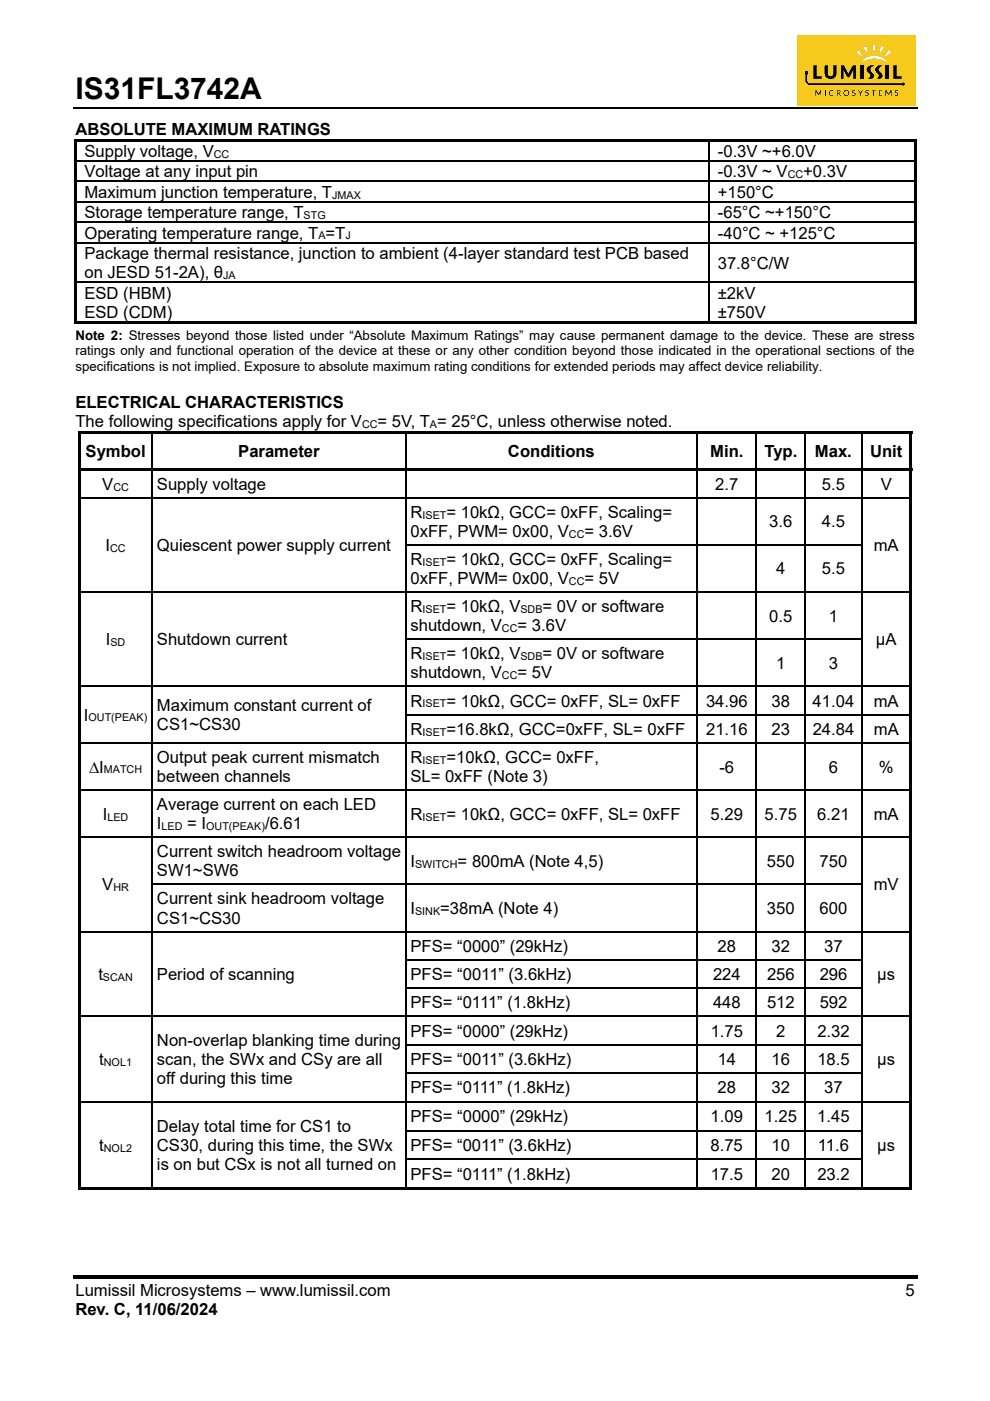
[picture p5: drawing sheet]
<svg xmlns="http://www.w3.org/2000/svg" width="210mm" height="297mm" viewBox="0 0 210 297" stroke-linecap="round" stroke-linejoin="round" font-family="sans-serif">
<path d="M15.5 22.8h179" fill="none" stroke="#000" stroke-width=".34"/>
<path d="M15.5 270.3h179v.8h-179z" fill="#000"/>
<path d="M169.1 7.4h25.2v15h-25.2z" fill="#f5ca1d"/>
<g fill="#040000">
<path d="M173 19.1h.1l.5 .9 .5-.9h.1v1.2h-.1v-.9l-.5 .8-.5-.8v.9h-.1z"/>
<path d="M175 19.1h.2v1.2h-.2z"/>
<path d="M176 19.3a.47 .47 0 0 1 .8 0 .49 .49 0 0 0-.7 .1 .49 .49 0 0 0 0 .6 .49 .49 0 0 0 .7 .1 .56 .56 0 0 1-.9 .1 .56 .56 0 0 1 0-.8z"/>
<path d="M180.8 19.2l.4-.1 .2 .2a.23 .23 0 0 0-.4-.1 .23 .23 0 0 0 .1 .4 .36 .36 0 0 1 .4 .3 .36 .36 0 0 1-.3 .4 .36 .36 0 0 1-.5-.2h.1a.26 .26 0 0 0 .4 .1 .26 .26 0 0 0 .1-.4 .26 .26 0 0 0-.4-.1l-.2-.1z"/>
<path d="M182 19.1h.2l.3 .6 .3-.6h.2l-.4 .7v.5h-.2v-.5z"/>
<path d="M183.6 19.2l.4-.1 .3 .1-.1 .1a.27 .27 0 0 0-.4-.1 .27 .27 0 0 0-.1 .4 .27 .27 0 0 0 .4 .1 .38 .38 0 0 1 0 .6 .38 .38 0 0 1-.6-.2h.1a.28 .28 0 0 0 .4 .1 .28 .28 0 0 0 .1-.4 .28 .28 0 0 0-.4-.1l-.1-.1z"/>
<path d="M184.8 19.1h1l-.4 .1v1.1h-.2v-1.1z"/>
<path d="M186.4 19.1h.8l-.6 .1v.5h.4l-.4 .1v.4l.6 .1h-.8z"/>
<path d="M187.8 19.1h.2l.4 .9 .5-.9h.2v1.2h-.2v-.9l-.5 .8-.4-.8v.9h-.2z"/>
<path d="M189.9 19.2l.3-.1 .2 .1v.1a.25 .25 0 0 0-.4 0 .25 .25 0 0 0 0 .3 .25 .25 0 0 0 .3 .1 .37 .37 0 0 1 .1 .6 .37 .37 0 0 1-.6-.2h.1a.27 .27 0 0 0 .4 .1 .27 .27 0 0 0 0-.4 .27 .27 0 0 0-.3-.1l-.2-.2z"/>
<path d="M172.5 13.8h.7v2.4h1.1v.5h-1.8z"/>
<path d="M174.9 13.8h.7v1.5a.6 .6 0 0 0 .4 .9 .6 .6 0 0 0 .7-.7v-1.7h.7v1.5a1.27 1.27 0 0 1-1.1 1.5 1.27 1.27 0 0 1-1.4-1.3z"/>
<path d="M178.3 13.8h.7l.9 1.9 .9-1.8 .8-.1v2.9h-.6v-1.9l-.8 1.5-.2 .1-.4-.1-.7-1.5v1.9h-.6z"/>
<path d="M182.5 13.8h.7v2.9h-.7z"/>
<path d="M187.9 13.8h.7v2.9h-.7z"/>
<path d="M189.5 13.8h.7v2.4h1v.5h-1.7z"/>
<path d="M184.2 14.1a1.17 1.17 0 0 1 1.2-.3 1.26 1.26 0 0 0-.8 1.1l.7 .7a.62 .62 0 0 1-.4 1.1h-.9a.68 .68 0 0 0 .6-.9l-.2-.2a.9 .9 0 0 1-.2-1.5z"/>
<path d="M185.9 14.1a1.17 1.17 0 0 1 1.3-.3v.1a.87 .87 0 0 0-.8 .8 .87 .87 0 0 0 .6 .9 .64 .64 0 0 1-.2 1.1h-1a.68 .68 0 0 0 .5-.9l-.1-.2a.9 .9 0 0 1-.3-1.5z"/>
<path d="M177.5 19.1h.3a.34 .34 0 0 1 .5 .2 .34 .34 0 0 1-.3 .5l.4 .5h-.2l-.4-.5h-.2v.5h-.1zM177.6 19.2v.5l.4-.1a.22 .22 0 0 0 .1-.3 .22 .22 0 0 0-.3-.1z"/>
<path d="M178.8 19.7a.65 .65 0 0 1 1.3 0 .65 .65 0 0 1-1.3 0zM179 19.7a.47 .47 0 0 0 .9 0 .47 .47 0 0 0-.9 0z"/>
</g>
<g fill="#fff">
<path d="M182.8 13a3.6 3.6 0 0 1 5.5 .3 5.1 5.1 0 0 0-5.7 0z"/>
<path d="M183.1 10l.7-.2 .3 1.7z"/>
<path d="M186.8 9.7l.7 .3-1 1.5z"/>
<path d="M185 9.6h.8l-.4 1.7z"/>
<path d="M181.6 11.1l.6-.5 .8 1.5z"/>
<path d="M188.5 10.6l.5 .5-1.4 1z"/>
</g>
<path d="M170.7 15.1h.7v.7h-.2v1.5l.4 .4h19.7a.33 .33 0 0 1 .5-.2 .33 .33 0 0 1 .1 .5 .33 .33 0 0 1-.5 .1l-20-.1-.5-.6z" fill="#040000"/>
<g fill="#000">
<path d="M15.7 29.5h.6v.5h-.6zM15.7 29.5h178.7v.5h-178.7zM15.7 30h.6v4h-.6zM15.7 34h.6v.3h-.6zM15.7 34.3h.6v4.1h-.6zM15.7 38.4h.6v.2h-.6zM150.2 34h.3v.3h-.3zM150.2 38.4h.3v.2h-.3zM193.9 29.5h.5v.5h-.5zM193.9 30h.5v4h-.5zM193.9 34h.5v.3h-.5zM193.9 34.3h.5v4.1h-.5z"/>
<path d="M193.9 38.4h.5v.2h-.5zM15.7 38.6h.6v4.1h-.6zM15.7 42.7h.6v.3h-.6zM15.7 43h.6v4h-.6zM15.7 47h.6v.3h-.6zM15.7 47.3h.6v4h-.6zM15.7 51.3h.6v.3h-.6zM15.7 51.6h.6v8.1h-.6zM15.7 59.7h.6v.3h-.6zM150.2 42.7h.3v.3h-.3zM150.2 47h.3v.3h-.3zM150.2 51.3h.3v.3h-.3z"/>
<path d="M150.2 59.7h.3v.3h-.3zM193.9 38.6h.5v4.1h-.5zM193.9 42.7h.5v.3h-.5zM193.9 43h.5v4h-.5zM193.9 47h.5v.3h-.5zM193.9 47.3h.5v4h-.5zM193.9 51.3h.5v.3h-.5zM193.9 51.6h.5v8.1h-.5zM193.9 59.7h.5v.3h-.5zM15.7 60h.6v8.6h-.6zM15.7 68.1h134.5v.5h-134.5zM150.2 68.1h43.7v.5h-43.7z"/>
<path d="M193.9 60h.5v8.6h-.5zM193.9 68.1h.5v.5h-.5zM16.5 91.4h.6v.5h-.6zM16.5 91.4h177v.5h-177zM16.5 91.9h.6v7.5h-.6zM16.5 99.4h177v.5h-177zM193 91.4h.5v.5h-.5zM193 91.9h.5v7.5h-.5zM16.5 99.9h.6v5.5h-.6zM16.5 105.4h.6v.2h-.6zM16.5 105.6h.6v9.8h-.6zM16.5 115.4h.6v.3h-.6z"/>
<path d="M32.2 105.4h.2v.2h-.2zM32.2 115.4h.2v.3h-.2zM85.9 105.4h.3v.2h-.3zM85.9 115.4h.3v.3h-.3zM147.8 105.4h.3v.2h-.3zM147.8 115.4h.3v.3h-.3zM160.3 105.4h.2v.2h-.2zM160.3 115.4h.2v.3h-.2zM170.7 105.4h.2v.2h-.2zM170.7 115.4h.2v.3h-.2zM182.6 105.4h.3v.2h-.3zM182.6 115.4h.3v.3h-.3z"/>
<path d="M193 99.9h.5v5.5h-.5zM193 105.4h.5v.2h-.5zM193 105.6h.5v9.8h-.5zM193 115.4h.5v.3h-.5zM16.5 115.7h.6v9.7h-.6zM16.5 125.4h.6v.2h-.6zM16.5 125.6h.6v9.8h-.6zM16.5 135.4h.6v.3h-.6zM32.2 125.4h.2v.2h-.2zM32.2 135.4h.2v.3h-.2zM85.9 125.4h.3v.2h-.3zM85.9 135.4h.3v.3h-.3z"/>
<path d="M147.8 125.4h.3v.2h-.3zM147.8 135.4h.3v.3h-.3zM160.3 125.4h.2v.2h-.2zM160.3 135.4h.2v.3h-.2zM170.7 125.4h.2v.2h-.2zM170.7 135.4h.2v.3h-.2zM182.6 125.4h.3v.2h-.3zM182.6 135.4h.3v.3h-.3zM193 115.7h.5v9.7h-.5zM193 125.4h.5v.2h-.5zM193 125.6h.5v9.8h-.5zM193 135.4h.5v.3h-.5z"/>
<path d="M16.5 135.7h.6v9.7h-.6zM16.5 145.4h.6v.2h-.6zM16.5 145.6h.6v5.8h-.6zM16.5 151.4h.6v.2h-.6zM16.5 151.6h.6v5.8h-.6zM16.5 157.4h.6v.2h-.6zM32.2 145.4h.2v.2h-.2zM32.2 151.4h.2v.2h-.2zM32.2 157.4h.2v.2h-.2zM85.9 145.4h.3v.2h-.3zM85.9 151.4h.3v.2h-.3zM85.9 157.4h.3v.2h-.3z"/>
<path d="M147.8 145.4h.3v.2h-.3zM147.8 151.4h.3v.2h-.3zM147.8 157.4h.3v.2h-.3zM160.3 145.4h.2v.2h-.2zM160.3 151.4h.2v.2h-.2zM160.3 157.4h.2v.2h-.2zM170.7 145.4h.2v.2h-.2zM170.7 151.4h.2v.2h-.2zM170.7 157.4h.2v.2h-.2zM182.6 145.4h.3v.2h-.3zM182.6 151.4h.3v.2h-.3zM182.6 157.4h.3v.2h-.3z"/>
<path d="M193 135.7h.5v9.7h-.5zM193 145.4h.5v.2h-.5zM193 145.6h.5v5.8h-.5zM193 151.4h.5v.2h-.5zM193 151.6h.5v5.8h-.5zM193 157.4h.5v.2h-.5zM16.5 157.6h.6v9.8h-.6zM16.5 167.4h.6v.2h-.6zM16.5 167.6h.6v9.8h-.6zM16.5 177.4h.6v.3h-.6zM32.2 167.4h.2v.2h-.2zM32.2 177.4h.2v.3h-.2z"/>
<path d="M85.9 167.4h.3v.2h-.3zM85.9 177.4h.3v.3h-.3zM147.8 167.4h.3v.2h-.3zM147.8 177.4h.3v.3h-.3zM160.3 167.4h.2v.2h-.2zM160.3 177.4h.2v.3h-.2zM170.7 167.4h.2v.2h-.2zM170.7 177.4h.2v.3h-.2zM182.6 167.4h.3v.2h-.3zM182.6 177.4h.3v.3h-.3zM193 157.6h.5v9.8h-.5zM193 167.4h.5v.2h-.5z"/>
<path d="M193 167.6h.5v9.8h-.5zM193 177.4h.5v.3h-.5zM16.5 177.7h.6v9.7h-.6zM16.5 187.4h.6v.2h-.6zM16.5 187.6h.6v9.8h-.6zM16.5 197.4h.6v.3h-.6zM32.2 187.4h.2v.2h-.2zM32.2 197.4h.2v.3h-.2zM85.9 187.4h.3v.2h-.3zM85.9 197.4h.3v.3h-.3zM147.8 187.4h.3v.2h-.3zM147.8 197.4h.3v.3h-.3z"/>
<path d="M160.3 187.4h.2v.2h-.2zM160.3 197.4h.2v.3h-.2zM170.7 187.4h.2v.2h-.2zM170.7 197.4h.2v.3h-.2zM182.6 187.4h.3v.2h-.3zM182.6 197.4h.3v.3h-.3zM193 177.7h.5v9.7h-.5zM193 187.4h.5v.2h-.5zM193 187.6h.5v9.8h-.5zM193 197.4h.5v.3h-.5zM16.5 197.7h.6v5.7h-.6zM16.5 203.4h.6v.2h-.6z"/>
<path d="M16.5 203.6h.6v5.8h-.6zM16.5 209.4h.6v.2h-.6zM16.5 209.6h.6v5.8h-.6zM16.5 215.4h.6v.2h-.6zM32.2 203.4h.2v.2h-.2zM32.2 209.4h.2v.2h-.2zM32.2 215.4h.2v.2h-.2zM85.9 203.4h.3v.2h-.3zM85.9 209.4h.3v.2h-.3zM85.9 215.4h.3v.2h-.3zM147.8 203.4h.3v.2h-.3zM147.8 209.4h.3v.2h-.3z"/>
<path d="M147.8 215.4h.3v.2h-.3zM160.3 203.4h.2v.2h-.2zM160.3 209.4h.2v.2h-.2zM160.3 215.4h.2v.2h-.2zM170.7 203.4h.2v.2h-.2zM170.7 209.4h.2v.2h-.2zM170.7 215.4h.2v.2h-.2zM182.6 203.4h.3v.2h-.3zM182.6 209.4h.3v.2h-.3zM182.6 215.4h.3v.2h-.3zM193 197.7h.5v5.7h-.5zM193 203.4h.5v.2h-.5z"/>
<path d="M193 203.6h.5v5.8h-.5zM193 209.4h.5v.2h-.5zM193 209.6h.5v5.8h-.5zM193 215.4h.5v.2h-.5zM16.5 215.6h.6v5.8h-.6zM16.5 221.4h.6v.2h-.6zM16.5 221.6h.6v5.8h-.6zM16.5 227.4h.6v.2h-.6zM16.5 227.6h.6v5.9h-.6zM16.5 233.5h.6v.2h-.6zM16.5 233.7h.6v5.9h-.6zM16.5 239.6h.6v.2h-.6z"/>
<path d="M32.2 221.4h.2v.2h-.2zM32.2 227.4h.2v.2h-.2zM32.2 233.5h.2v.2h-.2zM32.2 239.6h.2v.2h-.2zM85.9 221.4h.3v.2h-.3zM85.9 227.4h.3v.2h-.3zM85.9 233.5h.3v.2h-.3zM85.9 239.6h.3v.2h-.3zM147.8 221.4h.3v.2h-.3zM147.8 227.4h.3v.2h-.3zM147.8 233.5h.3v.2h-.3zM147.8 239.6h.3v.2h-.3z"/>
<path d="M160.3 221.4h.2v.2h-.2zM160.3 227.4h.2v.2h-.2zM160.3 233.5h.2v.2h-.2zM160.3 239.6h.2v.2h-.2zM170.7 221.4h.2v.2h-.2zM170.7 227.4h.2v.2h-.2zM170.7 233.5h.2v.2h-.2zM170.7 239.6h.2v.2h-.2zM182.6 221.4h.3v.2h-.3zM182.6 227.4h.3v.2h-.3zM182.6 233.5h.3v.2h-.3zM182.6 239.6h.3v.2h-.3z"/>
<path d="M193 215.6h.5v5.8h-.5zM193 221.4h.5v.2h-.5zM193 221.6h.5v5.8h-.5zM193 227.4h.5v.2h-.5zM193 227.6h.5v5.9h-.5zM193 233.5h.5v.2h-.5zM193 233.7h.5v5.9h-.5zM193 239.6h.5v.2h-.5zM16.5 239.8h.6v5.9h-.6zM16.5 245.7h.6v.2h-.6zM16.5 245.9h.6v6.4h-.6zM16.5 251.8h15.7v.5h-15.7z"/>
<path d="M32.2 245.7h.2v.2h-.2zM32.2 251.8h53.7v.5h-53.7zM85.9 245.7h.3v.2h-.3zM85.9 251.8h61.9v.5h-61.9zM147.8 245.7h.3v.2h-.3zM147.8 251.8h12.5v.5h-12.5zM160.3 245.7h.2v.2h-.2zM160.3 251.8h10.4v.5h-10.4zM170.7 245.7h.2v.2h-.2zM170.7 251.8h11.9v.5h-11.9zM182.6 245.7h.3v.2h-.3zM182.6 251.8h10.4v.5h-10.4z"/>
<path d="M193 239.8h.5v5.9h-.5zM193 245.7h.5v.2h-.5zM193 245.9h.5v6.4h-.5zM193 251.8h.5v.5h-.5z"/>
</g>
<g fill="none" stroke="#000" stroke-width=".25">
<path d="M16.3 34.2h133.9M16.3 38.5h133.9M150.4 30v4M150.4 34.3v4.1M150.4 38.6v4.1M150.5 34.2h43.4M150.5 38.5h43.4M16.3 42.8h133.9M16.3 47.1h133.9M16.3 51.5h133.9M16.3 59.8h133.9M150.4 43v4"/>
<path d="M150.4 47.3v4M150.4 51.6v8.1M150.4 60v8.1M150.5 42.8h43.4M150.5 47.1h43.4M150.5 51.5h43.4M150.5 59.8h43.4M32.3 91.9v7.5M32.3 99.9v5.5M86.1 91.9v7.5M86.1 99.9v5.5M147.9 91.9v7.5"/>
<path d="M147.9 99.9v5.5M160.4 91.9v7.5M160.4 99.9v5.5M170.8 91.9v7.5M170.8 99.9v5.5M182.8 91.9v7.5M182.8 99.9v5.5M17.1 105.5h15.1M32.3 105.6v9.8M32.3 115.7v9.7M32.4 105.5h53.5M86.1 105.6v9.8"/>
<path d="M86.1 115.7v9.7M86.2 105.5h61.6M86.2 115.5h61.6M147.9 105.6v9.8M147.9 115.7v9.7M148.1 105.5h12.2M148.1 115.5h12.2M160.4 105.6v9.8M160.4 115.7v9.7M160.5 105.5h10.2M160.5 115.5h10.2M170.8 105.6v9.8"/>
<path d="M170.8 115.7v9.7M170.9 105.5h11.7M170.9 115.5h11.7M182.8 105.6v9.8M182.8 115.7v9.7M182.9 105.5h10.1M17.1 125.5h15.1M32.3 125.6v9.8M32.3 135.7v9.7M32.4 125.5h53.5M86.1 125.6v9.8M86.1 135.7v9.7"/>
<path d="M86.2 125.5h61.6M86.2 135.5h61.6M147.9 125.6v9.8M147.9 135.7v9.7M148.1 125.5h12.2M148.1 135.5h12.2M160.4 125.6v9.8M160.4 135.7v9.7M160.5 125.5h10.2M160.5 135.5h10.2M170.8 125.6v9.8M170.8 135.7v9.7"/>
<path d="M170.9 125.5h11.7M170.9 135.5h11.7M182.8 125.6v9.8M182.8 135.7v9.7M182.9 125.5h10.1M17.1 145.5h15.1M17.1 157.5h15.1M32.3 145.6v5.8M32.3 151.6v5.8M32.3 157.6v9.8M32.4 145.5h53.5M32.4 157.5h53.5"/>
<path d="M86.1 145.6v5.8M86.1 151.6v5.8M86.1 157.6v9.8M86.2 145.5h61.6M86.2 151.5h61.6M86.2 157.5h61.6M147.9 145.6v5.8M147.9 151.6v5.8M147.9 157.6v9.8M148.1 145.5h12.2M148.1 151.5h12.2M148.1 157.5h12.2"/>
<path d="M160.4 145.6v5.8M160.4 151.6v5.8M160.4 157.6v9.8M160.5 145.5h10.2M160.5 151.5h10.2M160.5 157.5h10.2M170.8 145.6v5.8M170.8 151.6v5.8M170.8 157.6v9.8M170.9 145.5h11.7M170.9 151.5h11.7M170.9 157.5h11.7"/>
<path d="M182.8 145.6v5.8M182.8 151.6v5.8M182.8 157.6v9.8M182.9 145.5h10.1M182.9 151.5h10.1M182.9 157.5h10.1M17.1 167.5h15.1M17.1 177.5h15.1M32.3 167.6v9.8M32.3 177.7v9.7M32.4 167.5h53.5M32.4 177.5h53.5"/>
<path d="M86.1 167.6v9.8M86.1 177.7v9.7M86.2 167.5h61.6M86.2 177.5h61.6M147.9 167.6v9.8M147.9 177.7v9.7M148.1 167.5h12.2M148.1 177.5h12.2M160.4 167.6v9.8M160.4 177.7v9.7M160.5 167.5h10.2M160.5 177.5h10.2"/>
<path d="M170.8 167.6v9.8M170.8 177.7v9.7M170.9 167.5h11.7M170.9 177.5h11.7M182.8 167.6v9.8M182.8 177.7v9.7M182.9 167.5h10.1M182.9 177.5h10.1M17.1 197.5h15.1M32.3 187.6v9.8M32.3 197.7v5.7M32.4 187.5h53.5"/>
<path d="M32.4 197.5h53.5M86.1 187.6v9.8M86.1 197.7v5.7M86.2 187.5h61.6M86.2 197.5h61.6M147.9 187.6v9.8M147.9 197.7v5.7M148.1 187.5h12.2M148.1 197.5h12.2M160.4 187.6v9.8M160.4 197.7v5.7M160.5 187.5h10.2"/>
<path d="M160.5 197.5h10.2M170.8 187.6v9.8M170.8 197.7v5.7M170.9 187.5h11.7M170.9 197.5h11.7M182.8 187.6v9.8M182.8 197.7v5.7M182.9 197.5h10.1M17.1 215.5h15.1M32.3 203.6v5.8M32.3 209.6v5.8M32.3 215.6v5.8"/>
<path d="M32.4 215.5h53.5M86.1 203.6v5.8M86.1 209.6v5.8M86.1 215.6v5.8M86.2 203.5h61.6M86.2 209.5h61.6M86.2 215.5h61.6M147.9 203.6v5.8M147.9 209.6v5.8M147.9 215.6v5.8M148.1 203.5h12.2M148.1 209.5h12.2"/>
<path d="M148.1 215.5h12.2M160.4 203.6v5.8M160.4 209.6v5.8M160.4 215.6v5.8M160.5 203.5h10.2M160.5 209.5h10.2M160.5 215.5h10.2M170.8 203.6v5.8M170.8 209.6v5.8M170.8 215.6v5.8M170.9 203.5h11.7M170.9 209.5h11.7"/>
<path d="M170.9 215.5h11.7M182.8 203.6v5.8M182.8 209.6v5.8M182.8 215.6v5.8M182.9 215.5h10.1M17.1 233.6h15.1M32.3 221.6v5.8M32.3 227.6v5.9M32.3 233.7v5.9M32.3 239.8v5.9M32.4 233.6h53.5M86.1 221.6v5.8"/>
<path d="M86.1 227.6v5.9M86.1 233.7v5.9M86.1 239.8v5.9M86.2 221.5h61.6M86.2 227.5h61.6M86.2 233.6h61.6M86.2 239.7h61.6M147.9 221.6v5.8M147.9 227.6v5.9M147.9 233.7v5.9M147.9 239.8v5.9M148.1 221.5h12.2"/>
<path d="M148.1 227.5h12.2M148.1 233.6h12.2M148.1 239.7h12.2M160.4 221.6v5.8M160.4 227.6v5.9M160.4 233.7v5.9M160.4 239.8v5.9M160.5 221.5h10.2M160.5 227.5h10.2M160.5 233.6h10.2M160.5 239.7h10.2M170.8 221.6v5.8"/>
<path d="M170.8 227.6v5.9M170.8 233.7v5.9M170.8 239.8v5.9M170.9 221.5h11.7M170.9 227.5h11.7M170.9 233.6h11.7M170.9 239.7h11.7M182.8 221.6v5.8M182.8 227.6v5.9M182.8 233.7v5.9M182.8 239.8v5.9M182.9 233.6h10.1"/>
<path d="M32.3 245.9v5.9M86.1 245.9v5.9M86.2 245.8h61.6M147.9 245.9v5.9M148.1 245.8h12.2M160.4 245.9v5.9M160.5 245.8h10.2M170.8 245.9v5.9M170.9 245.8h11.7M182.8 245.9v5.9"/>
</g>
<text font-size="6.3" x="16" y="21">IS31FL3742A</text>
<g font-size="3.5">
<text x="16" y="28.7">ABSOLUTE MAXIMUM RATINGS</text>
<text x="17.9" y="33.3">Supply voltage, V</text>
<text x="152.3" y="33.3">-0.3V ~+6.0V</text>
<text x="17.9" y="37.6">Voltage at any input pin</text>
<text x="17.9" y="42">Maximum junction temperature, T</text>
<text x="152.2" y="37.6">-0.3V ~ V</text>
<text x="152.3" y="42">+150°C</text>
<text x="170.4" y="37.6">+0.3V</text>
<text x="17.9" y="46.3">Storage temperature range, T</text>
<text x="152.3" y="46.3">-65°C ~+150°C</text>
<text x="17.9" y="50.6">Operating temperature range, T =T</text>
<text x="152.3" y="50.6">-40°C ~ +125°C</text>
<text x="17.9" y="54.9">Package thermal resistance, junction to ambient (4-layer standard test PCB based</text>
<text x="17.9" y="59">on JESD 51-2A), θ</text>
<text x="152.3" y="56.9">37.8°C/W</text>
<text x="17.9" y="63.3">ESD (HBM)</text>
<text x="152.3" y="63.3">±2kV</text>
<text x="17.9" y="67.4">ESD (CDM)</text>
<text x="152.3" y="67.4">±750V</text>
<text x="16" y="86.6">ELECTRICAL CHARACTERISTICS</text>
<text x="16" y="90.6">The following specifications apply for V</text>
<text x="80.1" y="90.6">= 5V, T = 25°C, unless otherwise noted.</text>
<text x="18.2" y="96.9">Symbol</text>
<text x="50.5" y="96.9">Parameter</text>
<text x="107.7" y="96.9">Conditions</text>
<text x="150.6" y="96.9">Min.</text>
<text x="162.1" y="96.9">Typ.</text>
<text x="172.8" y="96.9">Max.</text>
<text x="184.5" y="96.9">Unit</text>
<text x="21.7" y="103.9">V</text>
<text x="33.3" y="103.9">Supply voltage</text>
<text x="151.7" y="103.9">2.7</text>
<text x="174.3" y="103.9">5.5</text>
<text x="186.8" y="103.9">V</text>
<text x="87.1" y="109.8">R</text>
<text x="87.1" y="113.8">0xFF, PWM= 0x00, V</text>
<text x="94.7" y="109.8">= 10kΩ, GCC= 0xFF, Scaling=</text>
<text x="124" y="113.8">= 3.6V</text>
<text x="163.2" y="111.8">3.6</text>
<text x="174.3" y="111.8">4.5</text>
<text x="22.4" y="116.8">I</text>
<text x="33.3" y="116.8">Quiescent power supply current</text>
<text x="87.1" y="119.8">R</text>
<text x="94.7" y="119.8">= 10kΩ, GCC= 0xFF, Scaling=</text>
<text x="185.3" y="116.8">mA</text>
<text x="87.1" y="123.8">0xFF, PWM= 0x00, V</text>
<text x="124" y="123.8">= 5V</text>
<text x="164.6" y="121.8">4</text>
<text x="174.3" y="121.8">5.5</text>
<text x="87.1" y="129.8">R</text>
<text x="94.7" y="129.8">= 10kΩ, V</text>
<text x="115.1" y="129.8">= 0V or software</text>
<text x="163.2" y="131.8">0.5</text>
<text x="175.8" y="131.8">1</text>
<text x="22.5" y="136.8">I</text>
<text x="33.3" y="136.8">Shutdown current</text>
<text x="87.1" y="133.8">shutdown, V</text>
<text x="109.8" y="133.8">= 3.6V</text>
<text x="185.8" y="136.8">μA</text>
<text x="87.1" y="139.8">R</text>
<text x="87.1" y="143.8">shutdown, V</text>
<text x="94.7" y="139.8">= 10kΩ, V</text>
<text x="109.8" y="143.8">= 5V</text>
<text x="115.1" y="139.8">= 0V or software</text>
<text x="164.6" y="141.8">1</text>
<text x="175.8" y="141.8">3</text>
<text x="87.1" y="149.8">R</text>
<text x="94.7" y="149.8">= 10kΩ, GCC= 0xFF, SL= 0xFF</text>
<text x="149.8" y="149.8">34.96</text>
<text x="163.7" y="149.8">38</text>
<text x="172.4" y="149.8">41.04</text>
<text x="185.3" y="149.8">mA</text>
<text x="17.8" y="152.8">I</text>
<text x="33.3" y="150.8">Maximum constant current of</text>
<text x="33.3" y="154.8">CS1~CS30</text>
<text x="87.1" y="155.8">R</text>
<text x="94.7" y="155.8">=16.8kΩ, GCC=0xFF, SL= 0xFF</text>
<text x="149.8" y="155.8">21.16</text>
<text x="163.7" y="155.8">23</text>
<text x="172.4" y="155.8">24.84</text>
<text x="185.3" y="155.8">mA</text>
<text x="33.3" y="161.8">Output peak current mismatch</text>
<text x="87.1" y="161.8">R</text>
<text x="94.7" y="161.8">=10kΩ, GCC= 0xFF,</text>
<text x="18.9" y="163.8">∆I</text>
<text x="33.3" y="165.8">between channels</text>
<text x="87.1" y="165.8">SL= 0xFF (Note 3)</text>
<text x="152.6" y="163.8">-6</text>
<text x="175.8" y="163.8">6</text>
<text x="186.4" y="163.8">%</text>
<text x="21.8" y="173.8">I</text>
<text x="33.3" y="171.8">Average current on each LED</text>
<text x="87.1" y="173.8">R</text>
<text x="94.7" y="173.8">= 10kΩ, GCC= 0xFF, SL= 0xFF</text>
<text x="150.7" y="173.8">5.29</text>
<text x="162.2" y="173.8">5.75</text>
<text x="173.3" y="173.8">6.21</text>
<text x="185.3" y="173.8">mA</text>
<text x="33.3" y="175.8">I</text>
<text x="39.7" y="175.8">= I</text>
<text x="56.2" y="175.8">/6.61</text>
<text x="33.3" y="181.8">Current switch headroom voltage</text>
<text x="33.3" y="185.8">SW1~SW6</text>
<text x="87.1" y="183.8">I</text>
<text x="97.1" y="183.8">= 800mA (Note 4,5)</text>
<text x="162.7" y="183.8">550</text>
<text x="173.8" y="183.8">750</text>
<text x="21.7" y="188.8">V</text>
<text x="33.3" y="191.8">Current sink headroom voltage</text>
<text x="185.3" y="188.8">mV</text>
<text x="33.3" y="195.8">CS1~CS30</text>
<text x="87.1" y="193.8">I</text>
<text x="93.4" y="193.8">=38mA (Note 4)</text>
<text x="162.7" y="193.8">350</text>
<text x="173.9" y="193.8">600</text>
<text x="87.1" y="201.8">PFS= “0000” (29kHz)</text>
<text x="152.2" y="201.8">28</text>
<text x="163.7" y="201.8">32</text>
<text x="174.8" y="201.8">37</text>
<text x="20.9" y="207.8">t</text>
<text x="33.3" y="207.8">Period of scanning</text>
<text x="87.1" y="207.8">PFS= “0011” (3.6kHz)</text>
<text x="151.2" y="207.8">224</text>
<text x="162.7" y="207.8">256</text>
<text x="173.9" y="207.8">296</text>
<text x="186.1" y="207.8">µs</text>
<text x="87.1" y="213.8">PFS= “0111” (1.8kHz)</text>
<text x="151.2" y="213.8">448</text>
<text x="162.7" y="213.8">512</text>
<text x="173.9" y="213.8">592</text>
<text x="33.3" y="221.8">Non-overlap blanking time during</text>
<text x="87.1" y="219.8">PFS= “0000” (29kHz)</text>
<text x="150.7" y="219.8">1.75</text>
<text x="164.6" y="219.8">2</text>
<text x="173.4" y="219.8">2.32</text>
<text x="21.1" y="225.8">t</text>
<text x="33.3" y="225.8">scan, the SWx and CSy are all</text>
<text x="87.1" y="225.8">PFS= “0011” (3.6kHz)</text>
<text x="152.2" y="225.8">14</text>
<text x="163.7" y="225.8">16</text>
<text x="173.4" y="225.8">18.5</text>
<text x="186.1" y="225.8">µs</text>
<text x="33.3" y="229.9">off during this time</text>
<text x="87.1" y="231.8">PFS= “0111” (1.8kHz)</text>
<text x="152.2" y="231.8">28</text>
<text x="163.7" y="231.8">32</text>
<text x="174.8" y="231.8">37</text>
<text x="33.3" y="240">Delay total time for CS1 to</text>
<text x="87.1" y="237.9">PFS= “0000” (29kHz)</text>
<text x="150.7" y="237.9">1.09</text>
<text x="162.2" y="237.9">1.25</text>
<text x="173.4" y="237.9">1.45</text>
<text x="21.1" y="244">t</text>
<text x="33.3" y="244">CS30, during this time, the SWx</text>
<text x="87.1" y="244">PFS= “0011” (3.6kHz)</text>
<text x="150.7" y="244">8.75</text>
<text x="163.6" y="244">10</text>
<text x="173.5" y="244">11.6</text>
<text x="186.1" y="244">µs</text>
<text x="33.3" y="248.1">is on but CSx is not all turned on</text>
<text x="87.1" y="250.1">PFS= “0111” (1.8kHz)</text>
<text x="150.7" y="250.1">17.5</text>
<text x="163.7" y="250.1">20</text>
<text x="173.4" y="250.1">23.2</text>
<text x="16" y="274.7">Lumissil Microsystems – www.lumissil.com</text>
<text x="192" y="274.7">5</text>
<text x="16" y="278.8">Rev. C, 11/06/2024</text>
</g>
<g font-size="2.8">
<text x="16" y="75.4">ratings only and functional operation of the device at these or any other condition beyond those indicated in the operational sections of the</text>
<text x="16" y="72.1">Note 2: Stresses beyond those listed under “Absolute Maximum Ratings” may cause permanent damage to the device. These are stress</text>
<text x="16" y="78.6">specifications is not implied. Exposure to absolute maximum rating conditions for extended periods may affect device reliability.</text>
</g>
<g font-size="2.3">
<text x="45.4" y="33.5">CC</text>
<text x="167.1" y="37.8">CC</text>
<text x="64.4" y="46.4">STG</text>
<text x="70.5" y="42.1">JMAX</text>
<text x="67.5" y="50.8">A</text>
<text x="73.3" y="50.8">J</text>
<text x="47.3" y="59.1">JA</text>
<text x="76.8" y="90.8">CC</text>
<text x="91.2" y="90.8">A</text>
<text x="24" y="104.1">CC</text>
<text x="89.6" y="109.9">ISET</text>
<text x="120.7" y="114">CC</text>
<text x="23.4" y="117">CC</text>
<text x="89.6" y="119.9">ISET</text>
<text x="120.7" y="124">CC</text>
<text x="89.6" y="129.9">ISET</text>
<text x="110.4" y="129.9">SDB</text>
<text x="23.4" y="137">SD</text>
<text x="106.5" y="134">CC</text>
<text x="89.6" y="139.9">ISET</text>
<text x="106.5" y="144">CC</text>
<text x="110.4" y="139.9">SDB</text>
<text x="89.6" y="150">ISET</text>
<text x="18.8" y="153">OUT(PEAK)</text>
<text x="89.6" y="156">ISET</text>
<text x="89.6" y="161.9">ISET</text>
<text x="22" y="164">MATCH</text>
<text x="22.8" y="174">LED</text>
<text x="89.6" y="174">ISET</text>
<text x="34.3" y="176">LED</text>
<text x="43.7" y="176">OUT(PEAK)</text>
<text x="88" y="184">SWITCH</text>
<text x="24" y="189">HR</text>
<text x="88" y="194">SINK</text>
<text x="21.8" y="208">SCAN</text>
<text x="22" y="226">NOL1</text>
<text x="22" y="244.2">NOL2</text>
</g>
</svg>
